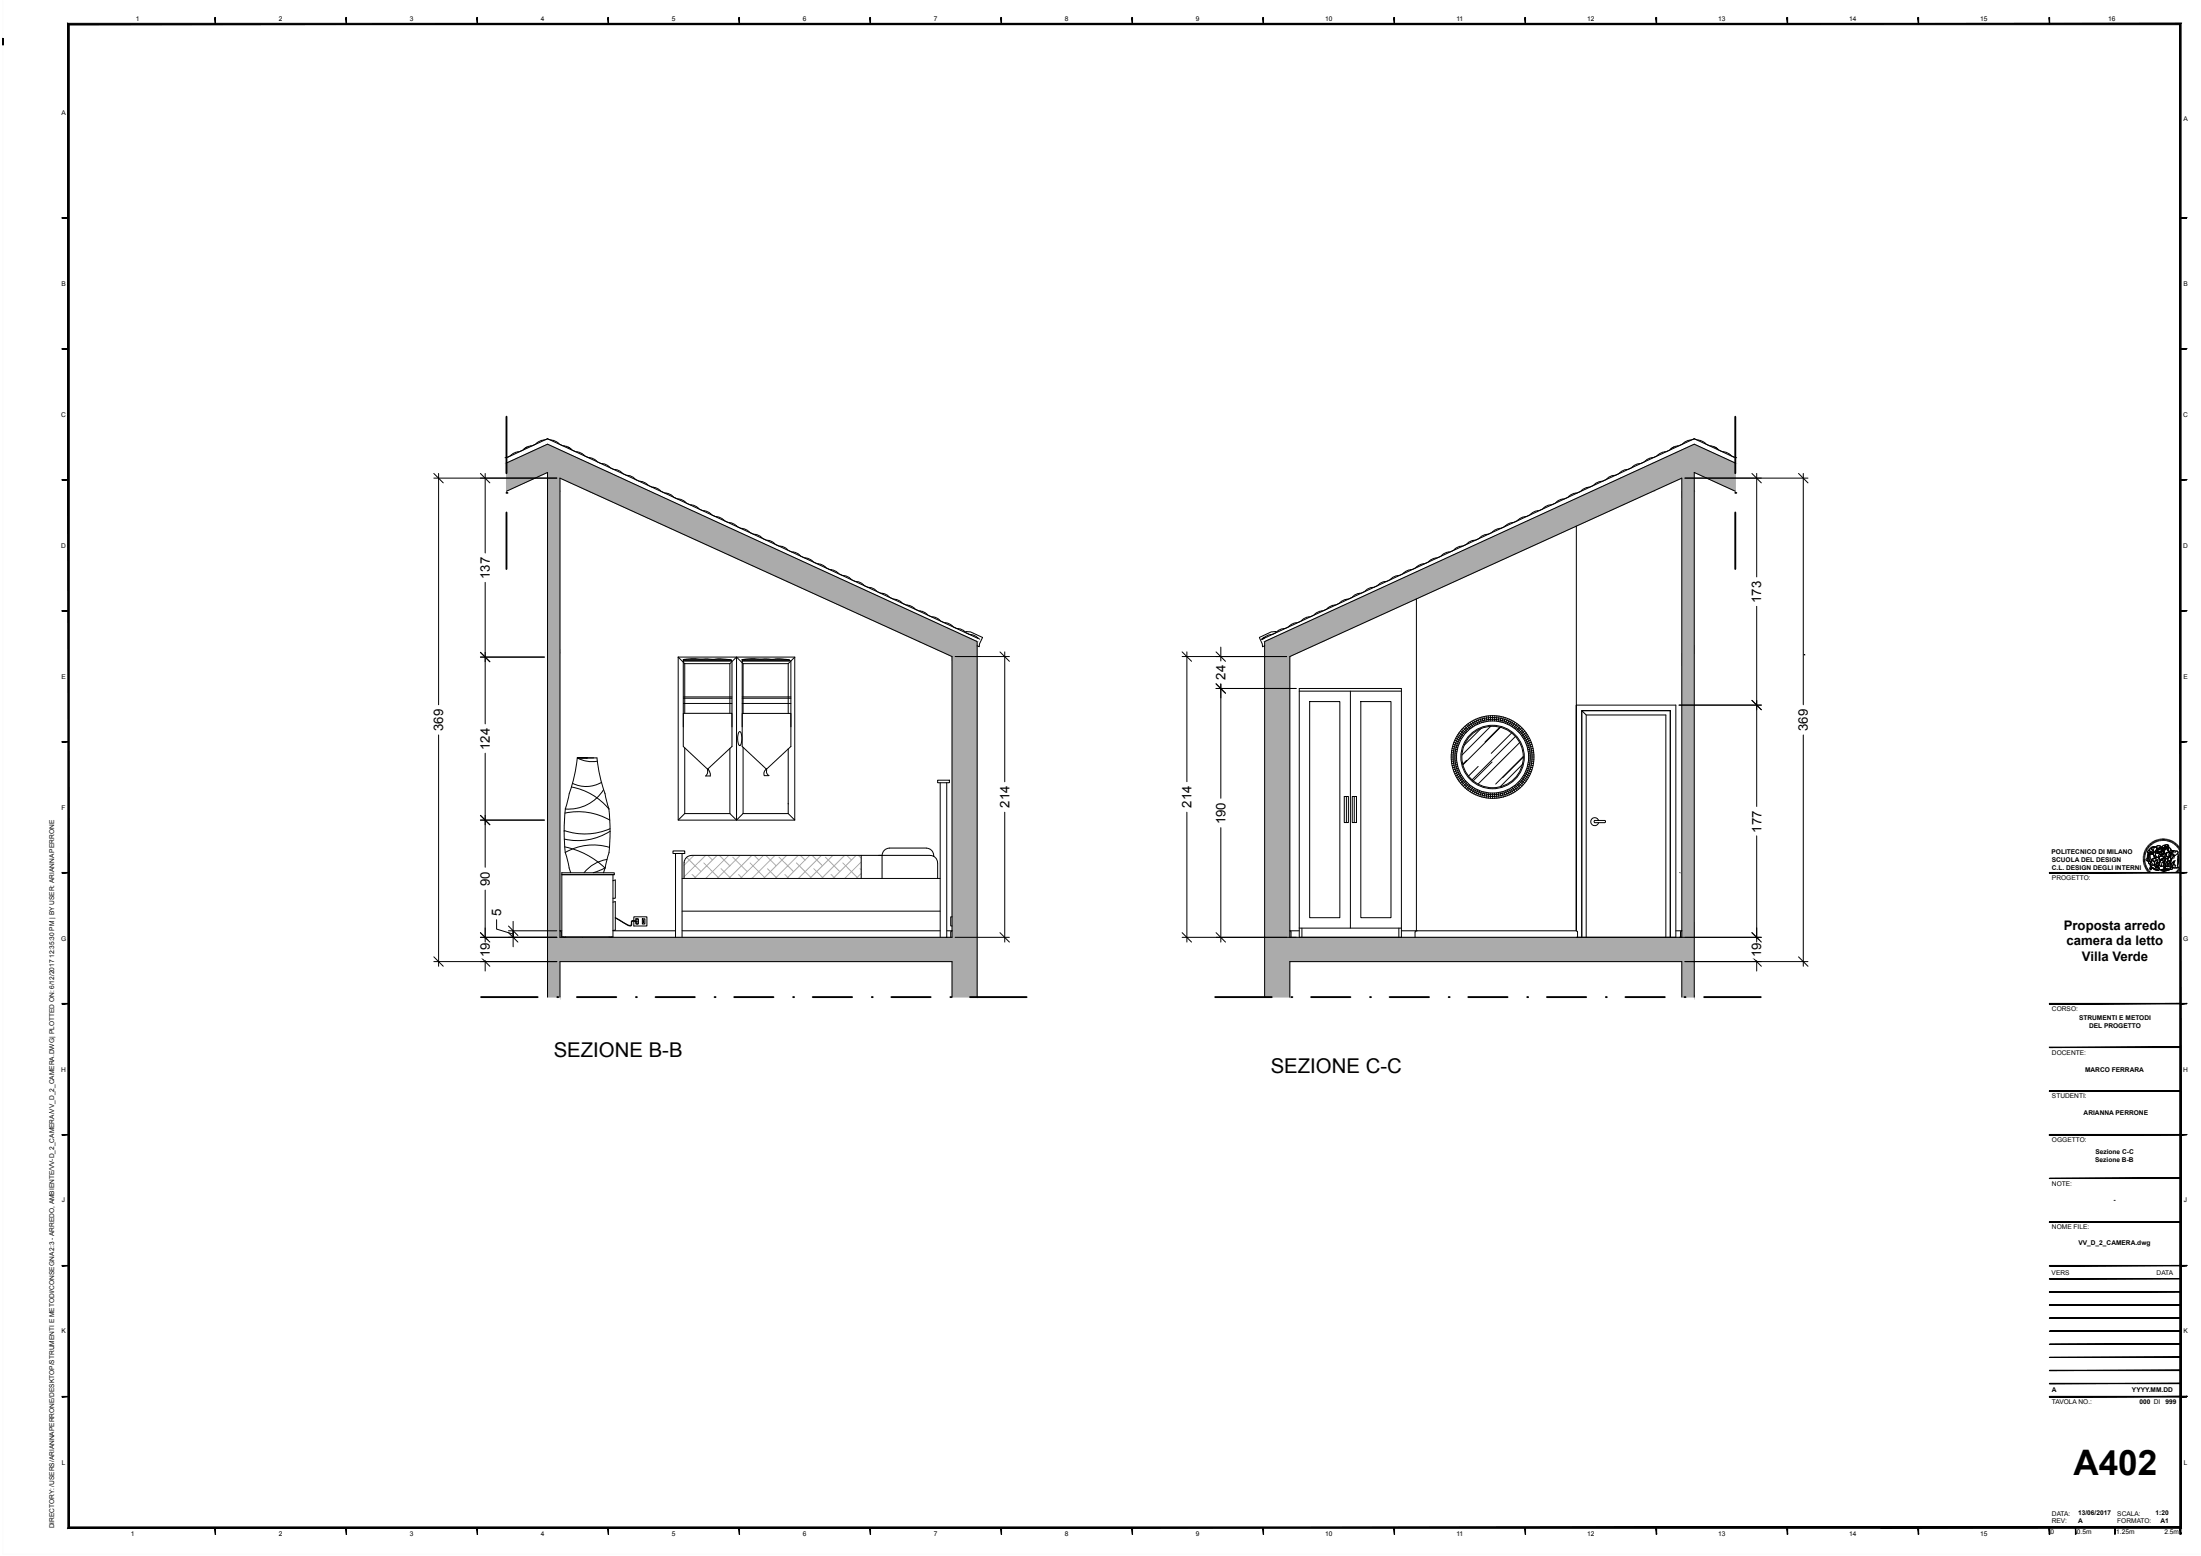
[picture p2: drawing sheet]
<svg xmlns="http://www.w3.org/2000/svg" width="840mm" height="594mm" viewBox="0 0 840 594" stroke-linecap="round" stroke-linejoin="round" font-family="sans-serif">
<g fill="#ababab" stroke="#ababab" stroke-width=".38">
<path d="M193.3 176.8l15.7-7.2 15.6 7.2z"/>
<path d="M193.3 176.8l39.2 3.6h-39.2z"/>
<path d="M193.3 176.8h31.3l7.9 3.6z"/>
<path d="M193.3 182.5h10.9l-10.9 5z"/>
<path d="M209 180.4l28.2 2.1h-28.2z"/>
<path d="M209 180.4h23.5l4.7 2.1z"/>
<path d="M193.3 180.4l10.9 2.1h-10.9z"/>
<path d="M193.3 180.4h15.7l-4.8 2.1z"/>
<path d="M213.7 182.5l34.2 5h-23.3z"/>
<path d="M213.7 182.5h23.5l10.7 5z"/>
<path d="M209 182.5l4.7 5h-4.7z"/>
<path d="M209 182.5h4.7v5z"/>
<path d="M224.6 187.5l148.3 57.4h-22.1z"/>
<path d="M224.6 187.5h23.3l125 57.4z"/>
<path d="M209 187.5l4.7 62h-4.7z"/>
<path d="M209 187.5h4.7v62z"/>
<path d="M350.8 244.9l22.1 5.7h-9.6z"/>
<path d="M350.8 244.9h22.1v5.7z"/>
<path d="M363.3 250.6l9.6 107.2h-9.6z"/>
<path d="M363.3 250.6h9.6v107.2z"/>
<path d="M209 249.5l4.7 108.3h-4.7z"/>
<path d="M209 249.5h4.7v108.3z"/>
<path d="M209 357.8l163.9 9.3h-163.9z"/>
<path d="M209 357.8h163.9v9.3z"/>
<path d="M363.3 367.1l9.6 13.5h-9.6z"/>
<path d="M363.3 367.1h9.6v13.5z"/>
<path d="M209 367.1l4.7 13.5h-4.7z"/>
<path d="M209 367.1h4.7v13.5z"/>
<path d="M630.9 176.8l15.7-7.2 15.7 7.2z"/>
<path d="M623.1 180.4l7.8-3.6 31.4 3.6z"/>
<path d="M630.9 176.8h31.4v3.6z"/>
<path d="M651.3 182.5h11v5z"/>
<path d="M646.6 180.4l15.7 2.1h-11z"/>
<path d="M646.6 180.4h15.7v2.1z"/>
<path d="M618.4 182.5l4.7-2.1 23.5 2.1z"/>
<path d="M623.1 180.4h23.5v2.1z"/>
<path d="M641.9 182.5l4.7 5h-4.7z"/>
<path d="M641.9 182.5h4.7v5z"/>
<path d="M607.6 187.5l10.8-5 12.5 5z"/>
<path d="M618.4 182.5h23.5l-11 5z"/>
<path d="M482.6 244.9l125-57.4-102.8 57.4z"/>
<path d="M504.8 244.9l102.8-57.4h23.3z"/>
<path d="M641.9 187.5l4.7 62h-4.7z"/>
<path d="M641.9 187.5h4.7v62z"/>
<path d="M482.6 244.9l9.7 5.7h-9.7z"/>
<path d="M482.6 244.9h22.2l-12.5 5.7z"/>
<path d="M641.9 249.5l4.7 108.3h-4.7z"/>
<path d="M641.9 249.5h4.7v108.3z"/>
<path d="M482.6 250.6l9.7 107.2h-9.7z"/>
<path d="M482.6 250.6h9.7v107.2z"/>
<path d="M482.6 357.8l164 9.3h-164z"/>
<path d="M482.6 357.8h164v9.3z"/>
<path d="M641.9 367.1l4.7 13.5h-4.7z"/>
<path d="M641.9 367.1h4.7v13.5z"/>
<path d="M482.6 367.1l9.7 13.5h-9.7z"/>
<path d="M482.6 367.1h9.7v13.5z"/>
</g>
<g fill="none" stroke="#000" stroke-width=".38">
<path d="M193.3 176.8l15.7-7.2 163.9 75.3v135.7M200 171.4a6.5 6.5 0 0 1-3.7 1.5l-.4 .2a5.3 5.3 0 0 1-3.1 1.6M202.5 170.3l-1.3 .3-1.1 .8 1.1-.8M209 167.5l-1.3 .4a6.9 6.9 0 0 0-3.9 2l-1.4 .3M209 167.5l164.3 76.2M209 167.5l-15.2 7.1M209 167.5l1.2 .4a6.9 6.9 0 0 1 4 2l1.3 .3M215.4 170.3l1.4 .3 1.1 .8-1.2-.8M217.9 171.4a6.5 6.5 0 0 0 3.7 1.5l1.1 .8M222.8 173.6l1.1 .8 1.3 .3M225.1 174.8a6.3 6.3 0 0 1 3.6 1.9l1.3 .3M230 177a6.3 6.3 0 0 1 3.5 1.9l1.4 .4"/>
<path d="M234.8 179.3a6.3 6.3 0 0 1 3.6 1.9l.4 .1a6.5 6.5 0 0 1 4.4 2.1l.9 .3a6.9 6.9 0 0 1 4 2l1.3 .3M646.6 169.6l-164 75.3v135.7M165.6 182.5h46.9M165.6 180.7l3.6 3.6M167.4 180.7v88.3M183.3 180.7l3.6 3.6M185.2 180.7v30.4M193.3 187.5l15.7-7.1v200.2M213.7 182.5l149.6 68.1v107.2h-149.6zM249.4 186l1.3 .4 1.1 .8M251.8 187.1a6.5 6.5 0 0 0 3.8 1.5l.4 .2a5 5 0 0 0 3.1 1.7M259.1 190.5a6.3 6.3 0 0 1 3.5 1.9l1.3 .4"/>
<path d="M264 192.8a6.3 6.3 0 0 1 3.5 1.9l.4 .1a5 5 0 0 1 3.3 1.3M271.2 196.1l1.1 .8 1.3 .3M273.7 197.3l1.3 .3 1.1 .8M276.1 198.4a6.5 6.5 0 0 0 3.7 1.5l1.1 .8M646.6 180.4v200.2M281 200.6l1.1 .8 1.3 .3M283.3 201.8l1.4 .3 1.1 .8M285.8 202.9a6.5 6.5 0 0 0 3.7 1.5l.4 .2a5 5 0 0 0 3.2 1.7M293 206.3a6.3 6.3 0 0 1 3.6 1.9l.4 .1a6.5 6.5 0 0 1 4.4 2.1l.5 .2a5 5 0 0 1 3.2 1.3M305.2 211.9l1.1 .8 1.3 .3M307.6 213l1.3 .4 1.1 .8M310 214.1a6.5 6.5 0 0 0 3.8 1.5l1.1 .8"/>
<path d="M314.9 216.4l1.1 .7 1.3 .4M317.3 217.5l1.3 .4 1.1 .8M319.7 218.6l1.1 .8 1.3 .3M322.2 219.8a6.3 6.3 0 0 1 3.5 1.9l.4 .1a5 5 0 0 1 3.3 1.3M185.2 222.3v54M329.4 223.1l1.1 .8 1.3 .4M331.9 224.3l1.3 .3 1.1 .8M334.3 225.4a6.2 6.2 0 0 0 3.7 1.4l.4 .3a5 5 0 0 0 3.1 1.6M341.6 228.8l1.3 .3 1.1 .8M344 229.9l1.1 .8 1.3 .3M346.4 231a6.5 6.5 0 0 1 3.6 1.9l1.3 .3M351.2 233.3a6.3 6.3 0 0 1 3.6 1.9l1.3 .3"/>
<path d="M356.1 235.5a6.3 6.3 0 0 1 3.6 1.9l.4 .2a5 5 0 0 1 3.3 1.3M363.4 238.9l1.1 .8 1.3 .3M183.3 250.8h24.5M183.3 249l3.6 3.6M258.8 250.8h44.5v62.3h-44.5zM278.6 253.3l2.5-2.5 2.5 2.5M278.6 253.3h-17.3v19M278.6 253.3v19M281.1 250.8v62.3M283.6 253.3h17.2v19.1M283.6 253.3v19.1M364.5 250.6h20.7"/>
<path d="M365.8 240l1.3 .3 1.1 .8M368.2 241.1l1.2 .8 1.3 .3M368.6 241.1l1.8 .1 4.6 2.2-1.2 2.5-.1 1-.8-.4M370.6 242.3l1.3 .3 2 1.4M381.6 248.9l3.6 3.6M383.5 248.9v49.5M492.3 250.6l149.6-68.1v175.3h-149.6zM688.5 250h.1M282.1 279.4l.1-.1a3.4 3.4 0 0 1 .8 3.8l-.5 1.5a1.54 1.54 0 0 1-.9-2v-1.5zM167.4 280.6v88.3M185.2 287.5v43.6M220.3 289.3h7.5"/>
<path d="M224.1 289.3h-3.8h6.3M227.8 289.4l1.4 7.9 3.2 11.5M228 290.6a11.9 11.9 0 0 1-7.7-1.2l-.9 5.7-1.4 5.6a43.7 43.7 0 0 0-2.7 16.7l.4 8M229.5 298.7a11.7 11.7 0 0 1-11 .3M261.3 285.5v25.1h17.3M278.6 285.7v24.9M283.6 285.3v25.3M300.8 285.9v24.7h-17.2M357.8 297.8h4.5v1h-4.5zM358.8 298.8v59M361.3 298.8v59M183.3 313.1h24.5"/>
<path d="M183.3 311.3l3.6 3.6M215.6 310.4a24.1 24.1 0 0 1 17.1 2.7M218.1 300.4a24.1 24.1 0 0 1 14.3 8.4M230.4 301.4a15.7 15.7 0 0 1-14.6 7.4M232.4 308.9l.4 8.5M232.8 317.3a22.8 22.8 0 0 1-17.4 3M232.8 316.4a24.1 24.1 0 0 1-17.5 .7M232.8 317.4a36.1 36.1 0 0 1-1.7 13.2l-.8 2.6M278.6 310.6l2.5 2.5 2.5-2.5M383.5 310.1v49.5M185.2 339.8v19.8M214.4 333.2h20v.7h-20z"/>
<path d="M215.5 323.3a31.6 31.6 0 0 1 15.4 8l-4.5 1.9M215.7 325.4l1.5 5.9M217.2 331.3l.6 1.9M231.6 328.1a13.9 13.9 0 0 0-8.7 5.1M232.6 323.5a21.3 21.3 0 0 0-16.9 1.9M233.9 333.9v23.8h-19.5v-23.8h20M233.9 336.2l.9-.3v7h-.9M256.8 324.8h4.5v1h-4.5zM257.8 325.8v32M260.3 325.8v32M260.3 335.3h98.5M261.1 329.3v6"/>
<path d="M263.9 326.5h64.8M263.9 326.6l-1.2 .3-1 .7-.6 1.7M328.7 326.5h7.9v8.8M328.7 326.5v8.8M335.2 326.5h19.8M339.4 323.8l-1.2 .3-.9 .7-.6 1.7M339.4 323.7h14.2M353.6 323.8a2.85 2.85 0 0 1 2.8 3.1M355 326.6l1.8 .6 .7 .9 .3 1.2M357.8 329.3v6M183.3 357.8h29.2M183.3 356l3.6 3.6"/>
<path d="M189.5 351.1v3.6l6.3 1.9M194.1 355.3h18.4M194.1 356l3.6 3.6M194.1 353.5l3.6 3.6M195.8 357.8v-2.5v2.5M195.8 351.7v3.6M195.8 357.8v3.6M213.7 355.3h.7M213.7 355.4l.5 .4v2M214.9 357.7h1M222.4 357.8h.1M232.5 357.7h1"/>
<path d="M233.9 344.4l.9-.2v11h-.9M233.9 355.3h23.9M234.8 350.3l5 2.9a.71 .71 0 0 0 .7 .1 .71 .71 0 0 0 .5-.6v-1l.3-.3 1.9 .4-2.1 .1a1.2 1.2 0 0 1-.6 1.6l-.7-.2-5-2.8M241.9 351.4v-1.4h5v3.5h-5v-1.8M242.7 351.9v.8h.3M242.7 351.6v-.3a.46 .46 0 0 1 .6-.6 .46 .46 0 0 1 .2 .8l-.1 1.1a.44 .44 0 0 1-.6 .1 .44 .44 0 0 1-.1-.6v-.2M243 350.8h-.3v.8M243.2 350.8h.4v1.9h-.3M245.2 350.8h.9v1.9h-.9zM260.3 355.3h98.5M260.3 347.8h98.5M361.1 357.8h.1"/>
<path d="M361.3 355.3h2M363.3 355.4l-.4 .4-.1 2M363.3 350h-.5v3.5h.5M364.5 357.8h20.7M381.6 356l3.6 3.6M165.6 367.1h46.9M165.6 365.3l3.6 3.6M183.3 365.3l3.6 3.6M185.2 366.7v4M213.7 380.6v-13.5h149.6v13.5M492.3 380.6v-13.5h149.6v13.5"/>
<circle cx="245.6" cy="351.8" r=".13"/>
<circle cx="245.6" cy="351.3" r=".13"/>
<circle cx="245.6" cy="352.2" r=".13"/>
</g>
<g fill="#000">
<circle cx="193.3" cy="188.2" r=".36"/>
<circle cx="212.7" cy="380.6" r=".36"/>
<circle cx="242.7" cy="380.6" r=".36"/>
<circle cx="272.7" cy="380.6" r=".36"/>
<circle cx="302.7" cy="380.6" r=".36"/>
<circle cx="332.7" cy="380.6" r=".36"/>
<circle cx="362.7" cy="380.6" r=".36"/>
</g>
<g fill="none" stroke="#ababab" stroke-width=".38">
<path d="M261.1 335.2l.1 .1M262 327.3l5.5 5.4M264.2 333.8l1.5 1.5M264.8 326.5l-3.7 3.8M268.6 329.4l5.5 5.6M269.3 326.5l-8.2 8.2M270.1 326.5l1.8 1.8M273.7 326.5l-8.8 8.8M274.5 326.5l4.1 4M275.2 331.6l3.7 3.7M278.1 326.5l-8.8 8.8M279.7 327.2l5.5 5.5"/>
<path d="M281.9 333.8l1.4 1.5M282.5 326.5l-8.8 8.8M286.3 329.4l5.5 5.6M286.9 326.5l-8.7 8.8M287.8 326.5l1.8 1.8M291.4 326.5l-8.8 8.8M292.2 326.5l4 4M292.9 331.6l3.7 3.7M295.8 326.5l-8.8 8.8M297.3 327.2l5.6 5.5M299.6 333.8l1.4 1.5M300.2 326.5l-8.8 8.8"/>
<path d="M304 329.4l5.5 5.6M304.6 326.5l-8.8 8.8M305.5 326.5l1.8 1.8M309 326.5l-8.7 8.8M309.9 326.5l4 4M310.6 331.6l3.7 3.7M313.5 326.5l-8.8 8.8M315 327.2l5.5 5.5M317.2 333.8l1.5 1.5M317.9 326.5l-8.8 8.8M321.6 329.4l5.6 5.6M322.3 326.5l-8.8 8.8"/>
<path d="M323.2 326.5l1.8 1.8M326.7 326.5l-8.8 8.8M327.6 326.5l1.1 1.1M328.3 331.6l.4 .4M328.7 329l-6.3 6.3M328.7 333.4l-1.9 1.9"/>
</g>
<path d="M214.4 333.2h.1M641.1 333.2h.1" fill="none" stroke="#808080" stroke-width=".38"/>
<path d="M193.3 159.1v21.6M193.3 195.6v21.6M183.6 380.6h21.6M220.2 380.6h15M250.2 380.6h15M280.2 380.6h15M310.2 380.6h15M340.2 380.6h15M370.2 380.6h21.6" fill="none" stroke="#000" stroke-width=".72"/>
<g fill="#fff" stroke="#fff" stroke-width=".38">
<path d="M164.6 269.9v9.8h5.5zM164.6 269.9h5.5v9.8z"/>
<path d="M182.4 359.1v6.6h5.5zM182.4 359.1h5.5v6.6z"/>
<path d="M182.4 332v6.9h5.5zM182.4 332h5.5v6.9z"/>
<path d="M182.5 277.3v9.4h5.3zM182.5 277.3h5.3v9.4z"/>
<path d="M182.4 212v9.4h5.5zM182.4 212h5.5v9.4z"/>
<path d="M186.8 346.1v4.1h5.4zM186.8 346.1h5.4v4.1z"/>
<path d="M380.7 299.3v9.9h5.5zM380.7 299.3h5.5v9.9z"/>
</g>
<g fill="none" stroke="#000" stroke-width=".38">
<path d="M625.6 177a6.3 6.3 0 0 0-3.6 1.9l-.4 .2a5 5 0 0 0-3.3 1.3M630.4 174.8a6.3 6.3 0 0 0-3.5 1.9l-1.3 .3M632.8 173.6l-1.1 .8-1.3 .3M637.7 171.4a6.5 6.5 0 0 1-3.8 1.5l-1.1 .8M640.1 170.3l-1.3 .3-1.1 .8 1.2-.8M646.6 167.5l-1.2 .4a6.9 6.9 0 0 0-4 2l-1.3 .3M646.6 169.6l15.7 7.2M646.6 167.5l-164.3 76.2M646.6 167.5l15.2 7.1M646.6 167.5l1.2 .4a6.9 6.9 0 0 1 4 2l1.3 .3M653.1 170.3l1.3 .3 1.1 .8-1.2-.8M655.5 171.4a6.5 6.5 0 0 0 3.8 1.5l1.1 .8"/>
<path d="M660.4 173.6l1.1 .8 1.3 .3M579.5 198.4a6.5 6.5 0 0 1-3.7 1.5l-1.1 .8M581.9 197.3l-1.3 .3-1.1 .8M584.3 196.1l-1.1 .8-1.3 .3M596.5 190.5a6.3 6.3 0 0 0-3.6 1.9l-.4 .2a6.5 6.5 0 0 0-4.4 2.1l-.5 .1a5 5 0 0 0-3.2 1.3M603.7 187.1a6.5 6.5 0 0 1-3.7 1.5l-.4 .2a5 5 0 0 1-3.2 1.7M606.2 186l-1.3 .4-1.1 .8M618.3 180.4a6.2 6.2 0 0 1-3.8 1.4l-.4 .3a6.8 6.8 0 0 1-4.4 2l-.4 .2a5.3 5.3 0 0 1-3.2 1.7M643 182.5h47M646.6 180.4l15.7 7.1M668.6 180.7l3.6 3.6M670.4 180.7v39.5"/>
<path d="M686.4 180.7l3.6 3.6M688.2 180.7v88.3M533.4 219.8a6.3 6.3 0 0 0-3.5 1.9l-.5 .1a5 5 0 0 0-3.2 1.3M535.8 218.6l-1.1 .8-1.3 .3M538.3 217.5l-1.4 .4-1.1 .8M543.1 215.3a6.5 6.5 0 0 0-3.5 1.8l-1.3 .4M545.5 214.1l-1.1 .8-1.3 .3M548 213l-1.4 .4-1.1 .8M562.5 206.3a6.3 6.3 0 0 0-3.5 1.9l-.4 .1a6.5 6.5 0 0 0-4.5 2.1l-.4 .2a6.5 6.5 0 0 0-4.4 2.1l-1.3 .3M569.8 202.9a6.5 6.5 0 0 1-3.8 1.5l-.4 .2a5 5 0 0 1-3.1 1.7M572.2 201.8l-1.3 .3-1.1 .8M574.6 200.6l-1.1 .8-1.3 .3"/>
<path d="M601.6 200.9v154.4h-66.8M492.2 238.9l-1.1 .8-1.3 .3M499.4 235.5a6.3 6.3 0 0 0-3.5 1.9l-.4 .2a5 5 0 0 0-3.3 1.3M504.3 233.3a6.3 6.3 0 0 0-3.5 1.9l-1.3 .3M509.2 231a6.5 6.5 0 0 0-3.6 1.9l-1.3 .3M511.6 229.9l-1.1 .8-1.3 .3M514 228.8l-1.3 .3-1.1 .8M521.3 225.4a6.2 6.2 0 0 1-3.7 1.4l-.4 .3a5 5 0 0 1-3.2 1.6M523.7 224.3l-1.3 .3-1.1 .8M526.1 223.1l-1.1 .8-1.3 .4M540.6 228.7v126.6M670.4 231.5v76.4"/>
<path d="M258.8 250.8l2.5 2.5M260.8 251.8h18.3v.5h-18.3zM261.3 251.8h.4l-.6-.1 2.7-.3 7.8 .3 3.4-.2 3.5 .3M283.2 251.8h18.1v.5h-18zM283.9 251.8h.4l-.6-.1 2.8-.3 7.7 .3 3.5-.2 3.2 .3M303.4 250.8l-2.6 2.5M451.1 250.6h39.9M451.1 248.9l3.6 3.6M453 248.9v49.5M464.1 248.9l3.6 3.6M465.9 247v5.3M484.9 242.3l-1.3 .3-1.1 .8"/>
<path d="M487 241.1l-1.9 .1-4.5 2.2 1.2 2.5v1l.8-.4M487.3 241.1l-1.1 .8-1.3 .3M489.7 240l-1.3 .3-1.1 .8M260.8 277.5v-25.2h18.6v25.2M260.8 272.3h18.6v12.7l-9.4 8.6-9.2-8.6zM260.8 268.5h18.6M260.8 266.6h18.6M260.8 266h18.6M283.3 277.5v-25.2h18.5v25.2M283.3 272.4h18.5v12.6l-9.3 8.6-9.2-8.6zM283.3 268.5h18.5M283.3 266.6h18.5"/>
<path d="M283.3 266h18.5M464.1 262.8h30.6M464.1 261l3.6 3.6M465.9 261v43.7M495.9 262.8h38.9v95h-38.9zM495.9 263.8h38.9M499.8 267.8h11.5v82.5h-11.5zM515.4 263.8v90.5M519.3 267.8h11.6v82.5h-11.6zM556.9 279.7l1.6 1.2M557.4 279l1.5 1.3M557.9 278.4l1.5 1.4"/>
<path d="M558.5 277.8l1.4 1.5M559.1 277.3l1.3 1.4M559.7 276.7l1.3 1.6M560.3 276.2l1.2 1.7M561 275.7l1.1 1.7M561.7 275.3l1 1.8M562.4 274.9l1 1.8M563.2 274.6l.8 1.8M564 274.3l.7 1.8M564.8 274l.6 1.9M565.1 278.2l-6.2 6.2M565.5 273.7l.6 2"/>
<path d="M566.3 273.5l.5 2M567.2 273.4l.3 2M568 273.3l.2 2M568.8 273.2l.1 2M568.9 277.3l-10.9 10.9M569.6 273.2v2M570.5 273.2l-.1 2M571.3 273.3l-.2 2M572.1 273.4l-.3 2M572.4 277.6l-5.6 5.6M572.6 277.6l-14.3 14.4M572.9 273.5l-.4 2"/>
<path d="M573.7 273.7l-.5 2M574.5 274l-.6 1.9M575.3 274.3l-.7 1.8M576.1 274.6l-.8 1.8M576.8 274.9l-.9 1.8M576.9 279.8l-7.8 7.8M577.6 275.3l-1.1 1.8M578.2 275.7l-1.1 1.7M578.9 276.2l-1.1 1.7M579.6 276.7l-1.3 1.6M580.2 277.3l-1.3 1.4M580.8 277.8l-1.4 1.5"/>
<path d="M581.4 278.4l-1.5 1.4M581.9 279l-1.6 1.3M582.4 279.7l-1.6 1.2M601.6 269.2v86.1v-86.1M601.6 269.2h38v88.6h-38M603.7 271.3v86.5v-86.5h33.8M605.4 272.9h30.4v84.9M637.5 271.3h-33.8l1.7 1.6v84.9M637.5 271.3v86.5M640.8 269.2h31.4M668.6 267.4l3.6 3.6M270 293.6l.8 1 .3 1.6h-1.8l.7-1z"/>
<path d="M292.3 293.7l.3-.1v1.5l.9 1h-1.8l-.1-1.3zM553.8 289h2M553.8 288.2l2 .1M553.9 287.3l2 .2M554 286.5l2 .3M554.2 285.7l1.9 .5M554.4 284.9l1.9 .5M554.6 284.1l1.9 .7M554.9 283.4l1.9 .7M555.2 282.6l1.8 .8M555.5 281.8l1.9 .9M555.8 289.7l-2 .1"/>
<path d="M555.9 290.4l-2 .2M556 281.1l1.7 1M556 291.1l-2 .4M556.1 291.9l-1.9 .4M556.3 292.6l-1.9 .5M556.4 280.4l1.7 1.1M556.5 293.3l-1.9 .6M556.8 293.9l-1.9 .8M557 294.6l-1.8 .8M557.4 295.3l-1.9 .9M557.7 295.9l-1.7 1M558.1 296.5l-1.7 1.1"/>
<path d="M558.5 297.1l-1.6 1.2M558.9 297.7l-1.5 1.2M559.4 298.2l-1.5 1.4M559.7 290.3l-1.5 1.4M559.9 298.8l-1.4 1.4M560.4 299.3l-1.3 1.5M561 299.7l-1.3 1.6M564.1 292.6l-3.6 3.7M569.4 290.9l-7.2 7.2M578.3 299.7l1.3 1.6M578.4 281.2l-16.6 16.5M578.9 299.3l1.3 1.5"/>
<path d="M579.4 298.8l1.4 1.4M579.9 298.2l1.5 1.4M580 283.4l-15.9 15.9M580.3 297.7l1.6 1.2M580.8 297.1l1.6 1.2M581 291.8l-8.4 8.5M581.2 296.5l1.7 1.1M581.4 288.8l-10.6 10.5M581.4 289l-8 7.9M581.6 295.9l1.7 1M581.9 295.3l1.8 .9M582.3 294.6l1.8 .8"/>
<path d="M582.5 293.9l1.9 .8M582.8 293.3l1.9 .6M582.9 280.4l-1.7 1.1M583 292.6l1.9 .5M583.1 291.9l2 .4M583.3 291.1l2 .4M583.3 281.1l-1.7 1M583.4 290.4l1.9 .2M583.4 289.7l2 .1M583.4 289h2M583.7 281.8l-1.8 .9M584.1 282.6l-1.8 .8"/>
<path d="M584.4 283.4l-1.9 .7M584.7 284.1l-1.9 .7M584.9 284.9l-1.9 .5M585.1 285.7l-2 .5M585.3 286.5l-2 .3M585.3 287.3l-1.9 .2M585.4 288.2l-2 .1M688.2 280.6v88.3M261.3 310.6l-2.5 2.5M300.8 310.6l2.5 2.5M453 310.1v49.5M465.9 316v43.6"/>
<path d="M513 304.1h1.6v9.9h-1.6zM513.8 304.1v9.9M516.1 304.1h1.6v9.9h-1.6zM516.8 304.1v9.9M561.5 300.2l-1.2 1.6M562.1 300.6l-1.1 1.7M562.7 301l-1 1.7M563.4 301.3l-1 1.8M564 301.6l-.8 1.9M564.7 301.9l-.7 1.9M565.4 302.1l-.6 2M566.1 302.3l-.6 2"/>
<path d="M566.8 302.5l-.5 2M567.5 302.6l-.3 2M568.2 302.7l-.2 2M568.9 302.8l-.1 2M569.6 302.8v2M570.4 302.8l.1 2M571.1 302.7l.2 2M571.8 302.6l.3 2M572.5 302.5l.4 2M573.2 302.3l.5 2M573.9 302.1l.6 2M574.6 301.9l.7 1.9"/>
<path d="M575.3 301.6l.8 1.9M575.9 301.3l.9 1.8M576.5 301l1.1 1.7M577.1 300.6l1.1 1.7M577.8 300.2l1.1 1.6M608.6 314h3.9M610.1 313.2a1.52 1.52 0 0 0-2.4-.8 1.52 1.52 0 0 0 .1 2.5 1.52 1.52 0 0 0 2.3-.8M612.5 313.2h-3.9l-.2 .4 .2 .4M612.5 313.2l.2 .4-.2 .4M670.4 319.1v40.5M817.9 327.1l.7 .1M817.9 327.5h.7"/>
<path d="M817.9 327.9h.7M818 326.8l.6 .1M818 326.4l.7 .1M818.1 326.1l.7 .1M818.2 325.7l.7 .2M818.3 325.4l.6 .2M818.4 325.1l.7 .2M818.6 324.7l.6 .3M818.6 328.1l-.7 .1M818.6 328.5l-.7 .1M818.6 328.8l-.6 .1M818.7 329.1l-.7 .1"/>
<path d="M818.7 324.4l.6 .3M818.8 329.5l-.7 .1M818.9 329.8l-.7 .2M818.9 324.1l.6 .3M818.9 330.1l-.6 .2M819.1 330.4l-.7 .2M819.1 323.8l.6 .3M819.2 330.7l-.6 .2M819.3 323.5l.5 .4M819.3 331l-.6 .3M819.4 331.3l-.5 .3M819.5 323.2l.5 .4"/>
<path d="M819.6 331.5l-.5 .4M819.7 322.9l.6 .5M819.8 325.5l.7 .1a.84 .84 0 0 0 1.2-.2v.6a1.44 1.44 0 0 1-2-.4zM819.8 325.5l.1 .4M819.8 331.8l-.6 .4M820 322.6l.5 .5M820 326l-.8 2.6 .4 .1M820 332.1l-.6 .4M820.1 324.5l.3-.2a1 1 0 0 0 1.2 1.1l-.5 .4-.4-.2a.68 .68 0 0 1-1-.6zM820.2 326.1h.5l-.3 2.8-.8-.2zM820.2 326l-.6 2.7 .7 .2M820.2 322.4l.5 .5"/>
<path d="M820.2 332.3l-.5 .5M820.4 324.3l-.5 .5a.45 .45 0 0 0-.3 .5 .45 .45 0 0 0 .5 .3h.4a.8 .8 0 0 0 1.2-.2M820.4 332.6l-.5 .5M820.5 329.6l.6 .6 1.2-.1M820.5 322.1l.4 .5M820.6 324a1.76 1.76 0 0 1 1.9-.7 .8 .8 0 0 0-1.2 .3 .8 .8 0 0 0 .3 1.1l.1 .6a.96 .96 0 0 1-1-.3 .96 .96 0 0 1-.1-1zM820.6 330l.7 .3 1-.2 .3 1 .3-.2 .2 .4-.1-.6 .3 .5-.2-.5 .5 .2a.85 .85 0 0 1-.5-1.5l.3 .1 .3 .7a.97 .97 0 0 1 0 1.4 .97 .97 0 0 1-1.4 0 1.86 1.86 0 0 1-1.7-1.6zM820.6 330a3.4 3.4 0 0 0 2.7 2h.1M820.6 326.1l1.2-.1 .5 .8 .1 .9-.8 .2a.54 .54 0 0 0-.5 .3 .54 .54 0 0 0 .1 .5l-.4 .3a1 1 0 0 1-.3-1.4zM820.6 332.8l-.4 .5M820.7 326.1l-.2 2.8M820.7 330.6l2 1.2a.89 .89 0 0 0 1.2-.6 .66 .66 0 0 1 .1 1 .66 .66 0 0 1-1 0l-1.1-.4a.53 .53 0 0 0-.6-.5 .53 .53 0 0 0-.4 .7l-.4-.4z"/>
<path d="M820.7 321.9l.5 .5M820.8 330.6l-.3 1 .3 .4 .2-.2-.2-.1a.68 .68 0 0 1 .7-.4 .68 .68 0 0 1 .6 .6l.4 .2a.97 .97 0 0 0 1.6-.4l-.2-.5M820.9 333.1l-.5 .5M821 329.1l-.9-.1v.7a.85 .85 0 0 1 .8-.4 .85 .85 0 0 1 .7 .6M821 321.7l.4 .6M821.1 333.3l-.4 .5M821.2 328.1l1.5-.3 .1-.4 .5-.1 1 .7a.81 .81 0 0 1-.3 1.2l-.4 .3h-.5l.4-.7a.56 .56 0 0 0-.5-.4 .56 .56 0 0 0-.5 .3l-.2 .4-.7-.6-.3 .1zM821.2 328.7l.4-.2a.95 .95 0 0 1 .8 .8 .95 .95 0 0 1-.5 1l-1-.2-.5-.5 .7-.2zM821.3 321.5l.4 .6M821.4 323.6l1.1-.3a.71 .71 0 0 1 .7 .6 .71 .71 0 0 1-.6 .8 2.58 2.58 0 0 0 .7 2.6l-.5 .1-.1 .4-.3-.1-.7-2.1 .1-1-.7-.5zM821.4 333.4l-.4 .6M821.5 328.4l.8 .7"/>
<path d="M821.6 328.5l-.5 .4v.4M821.6 321.3l.3 .6M821.6 333.7l-.3 .5M821.8 326h-1.6a.8 .8 0 0 0-.7 .4 .8 .8 0 0 0 0 .9l-.6 .8 .3 .4M821.9 321.1l.3 .6M821.9 333.8l-.3 .6M821.9 326.4l.3 1.4M822.2 323.6a2.9 2.9 0 0 0 0 3.1l.3 1.1 .8-.5a1.22 1.22 0 0 1-.8-1.7l.1-.9a.76 .76 0 0 0 .6-1 .76 .76 0 0 0-1-.4 1.25 1.25 0 0 0-1.5 .3 1.25 1.25 0 0 0-.1 1.5l1 .3M822.2 334l-.3 .6M822.2 321l.3 .6M822.4 327.7l-.8 .2a.4 .4 0 0 0-.4 .2 .4 .4 0 0 0 .1 .5M822.5 323.3a.84 .84 0 0 0-1.1 .2 .84 .84 0 0 0 .1 1.1h.2"/>
<path d="M822.5 334.1l-.3 .7M822.6 320.8l.2 .7M822.6 324.7l1-.4v.5l-1.2 .5zM822.7 328.4l.6 .2 .1 .4a.91 .91 0 0 0-.6 .9 .91 .91 0 0 0 .6 .8l.1 .2-.4-.2 .2 .5-.3-.5 .1 .6-.2-.4-.3 .2 .1-.2a1.85 1.85 0 0 1 0-2.5zM822.7 325.2l.7-.4 .3 .3a.32 .32 0 0 0-.4 .2 .32 .32 0 0 0 .2 .4l-.5-.1zM822.7 325.2l.3 .4 .5 .1M822.8 334.3l-.3 .6M822.8 323.3l.8-.5 .6 .1a.45 .45 0 0 1 .6 .1 .45 .45 0 0 1-.1 .7l-.4-.3-.8 .5zM822.8 323.4a1.14 1.14 0 0 1 1.1-.5 1.14 1.14 0 0 1 1 .7l-.6-.2-.5 .5-.7-.2M822.9 320.7l.2 .6M823.1 334.4l-.3 .6M823.1 323.7l.7 .2 .5-.5 .4 .3-.7 .7h-1z"/>
<path d="M823.2 320.6l.2 .6M823.3 327.3l1 .7a.81 .81 0 0 1-.3 1.2M823.4 334.5l-.2 .6M823.4 325.2h.9l-.3 .5a.41 .41 0 0 1-.5 0 .41 .41 0 0 1-.1-.5zM823.4 329.6l.4 1a.79 .79 0 0 1 0 .9 .79 .79 0 0 1-.9 .3M823.5 324.9l.2 .2M823.6 324.6l-1.2 .7M823.6 328.1l-.8 .3M823.6 320.5l.2 .6M823.6 324.3l-.3 .5M823.7 334.6l-.2 .7M823.8 325.1l.5 .1-.3 .5a.41 .41 0 0 1-.5 0 .41 .41 0 0 1-.1-.5l.4-.1-.1 .2"/>
<path d="M823.8 328.3a.69 .69 0 0 1 .2 .9 .69 .69 0 0 1-.9 .2M823.9 327.5v-.2a1.06 1.06 0 0 1 1.7-.2l.2 .6-1.4 .4 .5 .4 .3-.2a.78 .78 0 0 0 .3-1.3l-1-.2-.7 .6 .4-1.3 1.3 .2 .6-.4-.1-.3 .7 .2v2l-.9 1.3h-.4l.5 .2v.4l.2-.2a1.05 1.05 0 0 1-.9 1.3 1.05 1.05 0 0 1-1.2-1l.2-.3a1.02 1.02 0 0 0-.4-1.6l-.1-.1M823.9 327.3l.7-.6 .5 .1 .7 .8-1.5 .6zM823.9 330.1l.8 .7M823.9 320.4l.2 .6M824 334.7l-.1 .6M824.1 324.2l.1 .1M824.2 326.1l-.4 .4v.9M824.3 329.5v.9M824.3 320.3l.1 .7M824.3 323.9h.1M824.4 328.1l1-.4a.56 .56 0 0 1-.3 .7 .56 .56 0 0 1-.7-.3z"/>
<path d="M824.4 334.8l-.2 .6M824.4 329l-.7 1.3M824.5 328.3h-.1M824.6 324l.9-.2 .1 .4-.4 .1zM824.6 320.3l.1 .7M824.7 323.7l-.7 .7h-1M824.7 334.8l-.1 .7M824.7 332l2-.4 1.2 .2-2.1 .6zM824.7 332l1.1 .4v.3l-1.1-.4zM824.7 324.8a.82 .82 0 0 1 1.1 .2 .82 .82 0 0 1 0 1 .83 .83 0 0 0-.8-1.2v.6a.47 .47 0 0 1 .3 .6 .47 .47 0 0 1-.6 .3 .47 .47 0 0 1-.3-.5zM824.9 324.8a.73 .73 0 0 1 .9 .7 .73 .73 0 0 1-.8 .8zM825 320.2v.7"/>
<path d="M825 334.8l-.1 .7M825 323.8a.38 .38 0 0 1 .6-.3 .38 .38 0 0 1 0 .7M825.1 329.2l-.4 1.6 1.1-.2M825.1 328.3v.1M825.1 323.6a.4 .4 0 0 1 .6 0 .4 .4 0 0 1-.1 .6l-.1-.4h-.5zM825.1 327.9l.2 .1M825.2 328h.1M825.2 328.2v.1M825.2 325l.1 .1M825.3 325l-.2 .1M825.3 320.2l.1 .7M825.3 334.8v.7"/>
<path d="M825.4 329.1h.4l.1-.5 .4-.2-.4 1.3v-.4zM825.4 324h-.8h.2a.36 .36 0 0 0 .5 .4 .36 .36 0 0 0 .2-.6v.2M825.5 326.3v.7M825.5 327.8l-.5 .6-.5-.2M825.5 324.8l.2 .4M825.6 334.8v.7M825.7 325a.42 .42 0 0 0-.7-.2 .42 .42 0 0 0 0 .6v.2a.47 .47 0 0 1 0 .6 .47 .47 0 0 1-.6 0 .47 .47 0 0 1 0-.7l.1-.3a.79 .79 0 0 1 1.2-.4 .79 .79 0 0 1 .1 1.3l-.1-.4M825.7 320.2v.7M825.8 325.3l-.2 .1M825.8 325.1v.5h-.7M825.8 326l-.8 .3M825.8 332.4l2.1-.6v.3l-2.1 .6z"/>
<path d="M825.8 332.4v.3M825.9 324l.2-.1 .1 .4-.3 .9M825.9 329.2v.5l.2-.2M826 334.8v.7M826 325.6l.2-1.3-.4-.6a.56 .56 0 0 1-.5-.7 .56 .56 0 0 1 .8-.4l.3 .1-.3 .7 .2 .9 .2-.6 .3 .3 .4-.1v.6l.2-.1 .4 .7-1.1 .7M826 323.6l.1 .4M826.1 320.2l-.1 .7M826.1 328.9l-.1 .3-.1-.2M826.1 326.6l-.1 1.4M826.1 325.8l.5 .2M826.2 330.7l.1-.1 .2 1-.3-.5-.3 .6zM826.3 327.8l-.5 .4 .1 .4"/>
<path d="M826.3 334.8v.7M826.3 328.4l-.4 .2-.1 .5h-.4l.5 .2M826.3 326.7l-.4 .9M826.4 320.3l-.1 .6M826.4 322.7l-.8 .1-.3 .6M826.5 322.6a.83 .83 0 0 1 1.1 .1 .83 .83 0 0 1 0 1.1l-.4 .8 .3-1.2-.2-.5-.6 .3-.4 1.1-.2-.9zM826.5 323.7a.39 .39 0 0 0 .3 .3 .39 .39 0 0 0 .4-.1M826.5 322.6a.83 .83 0 0 1 1.1 .1 .83 .83 0 0 1 0 1.1l-.4 .8 .3-1.2-.2-.5-.6 .3-.4 1-.2-.8zM826.6 334.8l.1 .6M826.6 325.8a1.44 1.44 0 0 1 2.1 .1l-.4 .8a.94 .94 0 0 1-1.3 .4 .94 .94 0 0 1-.4-1.3zM826.7 323.2l.6-.3 .1 .3-.5 .8-.4-.3zM826.7 327.8l.8-.2-1.5 3.6-.2-.9z"/>
<path d="M826.7 323.4l.2 .1M826.7 327.8l-.9 2.5 .2 .9 .3-.6 .3 1.4-.4-.9-.4 1 .2-.9M826.8 323.9h.1M826.8 326.8l-.2 1 .8-.1 .6-.7M826.8 320.3l-.2 .7M826.9 323.8h.1M826.9 334.7l.2 .7M827.1 323.6l.3 .1M827.1 320.4l-.1 .6M827.2 328.7l.8-.1-.6 1.7 .1 .6-.6-.1zM827.2 323.6v.1M827.2 334.6l.2 .7"/>
<path d="M827.4 324.4l.4 .7M827.4 320.4l-.1 .7M827.4 326.9h.1M827.5 325.3l.8-.5h1.1l-.7 .9zM827.5 327.6l-1.1 2.2v.9M827.6 334.5l.1 .7M827.6 323.4l.6 .4 .6 1-1 .3-.3-.3zM827.6 326.8l-.3 .1M827.7 323.4l.8 1.1M827.7 327.1l-.1 .1M827.8 320.5l-.2 .7M827.9 331.8v.3l-2.1 .6-1.1-.4v-.3"/>
<path d="M827.9 334.5l.2 .6M828 328.7l-.6 1.6 .2 .5-.3 .1-.4-.1 .3-2.1M828.1 320.7l-.2 .6M828.2 334.3l.2 .7M828.2 326.7h.3l-.1 1.9-1.2 .1 .3-1.1zM828.2 326.5l-.1 .4M828.2 325.5l.5 .4M828.3 324.3l.5 .4M828.3 328.6l-1.1 .1M828.4 330l.1 .4M828.5 320.8l-.3 .6M828.5 334.2l.3 .6"/>
<path d="M828.5 326.7v1.3a3.8 3.8 0 0 0-.3 3.2h.1M828.7 329.7l1.1-1-.9 2.4a.42 .42 0 0 1 0 .7 .42 .42 0 0 1-.6-.4zM828.7 325.7a1.33 1.33 0 0 1 1.9-.8 .54 .54 0 0 1 .6 .3 .54 .54 0 0 1-.2 .7 1.22 1.22 0 0 1-1.1 .8 1.22 1.22 0 0 1-1.2-.8M828.7 325.9l-.5 .9a.8 .8 0 0 1-1.1 .2 .8 .8 0 0 1-.3-1 .8 .8 0 0 1 1.1-.4l-.2 .8a.5 .5 0 0 0 .6-.2 .5 .5 0 0 0-.2-.7 .89 .89 0 0 0-1-.1 .89 .89 0 0 0-.5 .9M828.8 327.5v.6M828.8 334.1l.3 .6M828.8 320.9l-.3 .6M829.1 333.9l.3 .6M829.1 321.1l-.3 .6M829.2 326.7h-.9M829.3 330.9l.5 .4M829.3 333.7l.4 .6"/>
<path d="M829.4 324.8h-1.1l-.8 .5M829.4 321.2l-.3 .6M829.6 329.7l.8 .9M829.6 333.6l.4 .5M829.6 326.7l-.7 1.2-.6 2.2 1.3-1.3 .7-.2M829.7 324.8l.8 .2a.5 .5 0 0 1 .6 .1 .5 .5 0 0 1 0 .6l.4 2.9a2.58 2.58 0 0 0-.1 2.7l-2.5-.1 .9-2.5-1.5 1.4 .1-.7a3.4 3.4 0 0 1 1.7-2.9 .91 .91 0 0 1-.9-.7 .91 .91 0 0 1 .5-1zM829.7 324.8a.91 .91 0 0 0-.5 1 .91 .91 0 0 0 .9 .7M829.7 321.5l-.3 .5M829.8 328.7l-.9 2.4a.45 .45 0 0 1 .3 .5 .45 .45 0 0 1-.6 .3 .45 .45 0 0 1-.3-.5l.4-1.6M829.9 333.4l.4 .5M829.9 326.7l-.3 1M830 330.1l.1 .7 .6 .5"/>
<path d="M830 321.6l-.4 .6M830.1 333.1l.4 .6M830.3 325.2l-.3 .3M830.3 321.9l-.4 .5M830.4 332.9l.4 .5M830.6 322.1l-.4 .5M830.6 332.7l.5 .5M830.8 332.5l.5 .4M830.9 322.3l-.5 .5M831 332.2l.6 .4M831.1 326.8v3.4M831.1 322.6l-.5 .5"/>
<path d="M831.1 325.7l.4 2.5-.4 2.3 .3 .8-2.4-.1M831.2 332l.6 .4M831.3 322.9l-.5 .4M831.4 331.7l.6 .4M831.6 331.4l.5 .4M831.6 323.1l-.6 .4M831.7 331.2l.6 .2M831.8 323.4l-.5 .4M831.9 330.9l.6 .3M832 323.7l-.6 .4M832 330.6l.7 .2M832.1 330.3l.7 .2"/>
<path d="M832.2 324l-.6 .3M832.2 329.9l.7 .2M832.3 329.6l.7 .2M832.4 324.3l-.6 .3M832.4 329.3l.6 .2M832.4 329l.7 .1M832.5 328.7h.7M832.5 328.1h.7M832.5 327.8h.7M832.5 324.6l-.6 .3M832.5 328.4h.7M832.7 325l-.7 .2"/>
<path d="M832.8 325.3l-.7 .2M832.9 325.6l-.7 .2M833 326l-.7 .2M833.1 326.3l-.7 .2M833.1 326.7l-.7 .1M833.2 327l-.7 .1M833.2 327.4h-.7M451.1 357.8h43.6M451.1 356l3.6 3.6M464.1 356l3.6 3.6M492.3 355.3h3.6M492.3 355.4l.4 .4v2"/>
<path d="M495.9 354.3h38.9M496.9 354.3v3.5M533.9 354.3v3.5M540 355.7v2.1M540.6 355.3h.1M540.6 355.4l-.5 .4M601.6 355.4l.5 .4v2M639.6 355.3h2.3M640.8 357.8h31.4M641.9 355.4l-.5 .4-.1 2M668.6 356l3.6 3.6M643 367.1h47"/>
<path d="M668.6 365.3l3.6 3.6M670.4 366.7v4M686.4 365.3l3.6 3.6"/>
<circle cx="569.6" cy="289" r="15.8"/>
<circle cx="569.6" cy="289" r="13.8"/>
<circle cx="569.6" cy="289" r="15.1"/>
<circle cx="569.6" cy="289" r="12.1"/>
<circle cx="569.6" cy="289" r="11.7"/>
<circle cx="569.6" cy="289" r="14.4"/>
</g>
<path d="M662.3 159.1v21.6M662.3 195.6v21.6M482.5 243.4l-.9 .6M463.8 380.6h21.6M500.4 380.6h15M530.4 380.6h15M560.4 380.6h15M590.4 380.6h15M620.4 380.6h15M650.4 380.6h21.6" fill="none" stroke="#000" stroke-width=".72"/>
<g fill="#000">
<circle cx="662.3" cy="188.2" r=".36"/>
<circle cx="492.8" cy="380.6" r=".36"/>
<circle cx="522.9" cy="380.6" r=".36"/>
<circle cx="552.9" cy="380.6" r=".36"/>
<circle cx="582.8" cy="380.6" r=".36"/>
<circle cx="612.9" cy="380.6" r=".36"/>
<circle cx="642.9" cy="380.6" r=".36"/>
</g>
<g fill="#fff" stroke="#fff" stroke-width=".38">
<path d="M807.1 333.2l30.8 4.3h-30.8z"/>
<path d="M807.1 333.2h25l5.8 4.3z"/>
<path d="M832.1 318.6h5.8l-5.8 14.6z"/>
<path d="M837.9 318.6v18.9l-5.8-4.3z"/>
<path d="M685.5 269.9v9.8h5.4zM685.5 269.9h5.4v9.8z"/>
<path d="M667.7 359.1v6.6h5.4zM667.7 359.1h5.4v6.6z"/>
<path d="M450.3 299.3v9.9h5.4zM450.3 299.3h5.4v9.9z"/>
<path d="M667.7 308.8v9.4h5.4zM667.7 308.8h5.4v9.4z"/>
<path d="M667.7 221.1v9.5h5.4zM667.7 221.1h5.4v9.5z"/>
<path d="M463.2 305.6v9.4h5.4zM463.2 305.6h5.4v9.4z"/>
<path d="M463.2 253.2v7.1h5.4zM463.2 253.2h5.4v7.1z"/>
</g>
<path d="M1.1 .1v593.1h838.8" fill="none" stroke="#fbfbfb" stroke-width=".38"/>
<g fill="#000" stroke="#000" stroke-width=".38">
<path d="M1.1 14.7l.1 2.5zM1.1 14.7l.1 2.5z"/>
<path d="M25.9 8.9l.5 574v-573.5zM25.9 8.9l.5 574-.5 .5z"/>
<path d="M82.1 6.7l.2 2.5zM82.1 6.7l.2 2.5z"/>
<path d="M132.1 6.7l.1 2.5zM132.1 6.7l.1 2.5z"/>
<path d="M182.1 6.7l.1 2.5zM182.1 6.7l.1 2.5z"/>
<path d="M232.1 6.7l.1 2.5zM232.1 6.7l.1 2.5z"/>
<path d="M282.1 6.7l.1 2.5zM282.1 6.7l.1 2.5z"/>
<path d="M332.1 6.7l.1 2.5zM332.1 6.7l.1 2.5z"/>
<path d="M382.1 6.7l.1 2.5zM382.1 6.7l.1 2.5z"/>
<path d="M432.1 6.7l.1 2.5zM432.1 6.7l.1 2.5z"/>
<path d="M482 6.7l.2 2.5zM482 6.7l.2 2.5z"/>
<path d="M532 6.7l.2 2.5zM532 6.7l.2 2.5z"/>
<path d="M582 6.7l.2 2.5zM582 6.7l.2 2.5z"/>
<path d="M632 6.7l.2 2.5v-2.5zM632 6.7l.2 2.5h-.2z"/>
<path d="M682 6.7l.2 2.5v-2.5zM682 6.7l.2 2.5h-.2z"/>
<path d="M732 6.7l.2 2.5v-2.5zM732 6.7l.2 2.5h-.2z"/>
<path d="M782.1 6.7l.1 2.5zM782.1 6.7l.1 2.5z"/>
<path d="M26.4 9.4h805.5l.5-.5zM25.9 8.9h806.5l-806 .5z"/>
<path d="M23.7 83.2l2.5-.1zM23.7 83.1h2.5z"/>
<path d="M832.1 83.2l2.5-.1zM832.1 83.1h2.5z"/>
<path d="M23.7 133.2l2.5-.1zM23.7 133.1h2.5z"/>
<path d="M832.1 133.2l2.5-.1zM832.1 133.1h2.5z"/>
<path d="M23.7 183.2l2.5-.1zM23.7 183.1h2.5z"/>
<path d="M832.1 183.2l2.5-.1zM832.1 183.1h2.5z"/>
<path d="M23.7 233.3h2.5v-.2zM23.7 233.1h2.5l-2.5 .2z"/>
<path d="M832.1 233.3h2.5v-.2zM832.1 233.1h2.5l-2.5 .2z"/>
<path d="M23.7 283.3h2.5v-.2zM23.7 283.1h2.5l-2.5 .2z"/>
<path d="M832.1 283.3h2.5v-.2zM832.1 283.1h2.5l-2.5 .2z"/>
<path d="M23.7 333.3h2.5v-.2zM23.7 333.1h2.5l-2.5 .2z"/>
<path d="M782.2 333.3h49.9v-.2zM782.2 333.1h49.9l-49.9 .2z"/>
<path d="M832.1 333.3h2.5v-.2zM832.1 333.1h2.5l-2.5 .2z"/>
<path d="M23.7 383.3h2.5v-.2zM23.7 383.1h2.5l-2.5 .2z"/>
<path d="M782.2 399.9l49.9-.2zM782.2 399.7h49.9z"/>
<path d="M782.2 383.3h49.9v-.2zM782.2 383.1h49.9l-49.9 .2z"/>
<path d="M832.1 383.3h2.5v-.2zM832.1 383.1h2.5l-2.5 .2z"/>
<path d="M782.2 416.4h49.9zM782.2 416.6l49.9-.2z"/>
<path d="M782.2 416.6l49.9-.2zM782.2 416.4h49.9z"/>
<path d="M23.7 433.3l2.5-.2zM23.7 433.1h2.5z"/>
<path d="M782.2 433.1h49.9zM782.2 433.3l49.9-.2z"/>
<path d="M782.2 433.1h49.9zM782.2 433.3l49.9-.2z"/>
<path d="M782.2 433.1h49.9zM782.2 433.3l49.9-.2z"/>
<path d="M782.2 433.1h49.9zM782.2 433.3l49.9-.2z"/>
<path d="M832.1 433.3l2.5-.2zM832.1 433.1h2.5z"/>
<path d="M782.2 449.7h49.9zM782.2 449.9l49.9-.2z"/>
<path d="M782.2 466.4h49.9zM782.2 466.6l49.9-.2z"/>
<path d="M782.2 466.4h49.9zM782.2 466.6l49.9-.2z"/>
<path d="M23.7 483.3l2.5-.2zM23.7 483.1h2.5z"/>
<path d="M782.2 498.1h49.9zM782.2 498.2l49.9-.1z"/>
<path d="M782.2 493.1h49.9zM782.2 493.2l49.9-.1z"/>
<path d="M782.2 488.1h49.9zM782.2 488.2l49.9-.1z"/>
<path d="M782.2 483.1h49.9zM782.2 483.3l49.9-.2z"/>
<path d="M832.1 483.3l2.5-.2zM832.1 483.1h2.5z"/>
<path d="M832.1 483.3l2.5-.2zM832.1 483.1h2.5z"/>
<path d="M782.2 518.1h49.9zM782.2 518.2l49.9-.1z"/>
<path d="M782.2 513.1h49.9zM782.2 513.2l49.9-.1z"/>
<path d="M782.2 508.1h49.9zM782.2 508.2l49.9-.1z"/>
<path d="M782.2 503.1h49.9zM782.2 503.2l49.9-.1z"/>
<path d="M23.7 533.3l2.5-.2zM23.7 533.1h2.5z"/>
<path d="M782.2 533.1h49.9zM782.2 533.3l49.9-.2z"/>
<path d="M782.2 533.1h49.9zM782.2 533.3l49.9-.2z"/>
<path d="M782.2 528.1h49.9zM782.2 528.2l49.9-.1z"/>
<path d="M782.2 523.1h49.9zM782.2 523.2l49.9-.1z"/>
<path d="M832.1 533.3l2.5-.2zM832.1 533.1h2.5z"/>
<path d="M832.1 533.3l2.5-.2zM832.1 533.1h2.5z"/>
<path d="M832.1 533.3l2.5-.2zM832.1 533.1h2.5z"/>
<path d="M832.1 533.3l2.5-.2zM832.1 533.1h2.5z"/>
<path d="M25.9 583.4l806-.5h-805.5zM25.9 583.4l806-.5 .5 .5z"/>
<path d="M82.1 583.2l.2 2.5zM82.1 583.2l.2 2.5z"/>
<path d="M132.1 583.2l.1 2.5zM132.1 583.2l.1 2.5z"/>
<path d="M182.1 583.2l.1 2.5zM182.1 583.2l.1 2.5z"/>
<path d="M232.1 583.2l.1 2.5zM232.1 583.2l.1 2.5z"/>
<path d="M282.1 583.2l.1 2.5zM282.1 583.2l.1 2.5z"/>
<path d="M332.1 583.2l.1 2.5zM332.1 583.2l.1 2.5z"/>
<path d="M382.1 583.2l.1 2.5zM382.1 583.2l.1 2.5z"/>
<path d="M432.1 583.2l.1 2.5zM432.1 583.2l.1 2.5z"/>
<path d="M482 583.2l.2 2.5zM482 583.2l.2 2.5z"/>
<path d="M532 583.2l.2 2.5zM532 583.2l.2 2.5z"/>
<path d="M582 583.2l.2 2.5zM582 583.2l.2 2.5z"/>
<path d="M632 583.2l.2 2.5v-2.5zM632 583.2l.2 2.5h-.2z"/>
<path d="M682 583.2l.2 2.5v-2.5zM682 583.2l.2 2.5h-.2z"/>
<path d="M717.6 583.1h60zM717.6 583.2l60-.1z"/>
<path d="M732 583.2l.2 2.5v-2.5zM732 583.2l.2 2.5h-.2z"/>
<path d="M782.1 583.2l.1 2.5zM782.1 583.2l.1 2.5z"/>
<path d="M782.1 583.2l.1 2.5zM782.1 583.2l.1 2.5z"/>
<path d="M792.1 583.2l.1 2.5zM792.1 583.2l.1 2.5z"/>
<path d="M807 583.2l.2 2.5zM807 583.2l.2 2.5z"/>
<path d="M831.9 9.4v573.5l.5 .5zM831.9 9.4l.5-.5v574.5z"/>
<path d="M831.9 583.2l.5 2.5v-2.5zM831.9 583.2l.5 2.5h-.5z"/>
</g>
<path d="M807.1 333.2h25v-14.6h5.8v18.9h-30.8z" fill="none" stroke="#fff" stroke-width=".38"/>
<text font-size="13.4" x="791.3" y="563">A402</text>
<g font-size="7.8">
<text x="211.3" y="403.7">SEZIONE B-B</text>
<text x="485" y="409.7">SEZIONE C-C</text>
</g>
<g font-size="5">
<text x="186.9" y="221" transform="rotate(-90 186.9 221)">137</text>
<text x="672.2" y="230.2" transform="rotate(-90 672.2 230.2)">173</text>
<text x="467.7" y="259.5" transform="rotate(-90 467.7 259.5)">24</text>
<text x="169.2" y="279" transform="rotate(-90 169.2 279)">369</text>
<text x="689.9" y="279" transform="rotate(-90 689.9 279)">369</text>
<text x="186.9" y="286.3" transform="rotate(-90 186.9 286.3)">124</text>
<text x="385.2" y="308.4" transform="rotate(-90 385.2 308.4)">214</text>
<text x="454.7" y="308.4" transform="rotate(-90 454.7 308.4)">214</text>
<text x="467.7" y="314.7" transform="rotate(-90 467.7 314.7)">190</text>
<text x="672.2" y="317.9" transform="rotate(-90 672.2 317.9)">177</text>
<text x="186.9" y="338.2" transform="rotate(-90 186.9 338.2)">90</text>
<text x="191.3" y="349.5" transform="rotate(-90 191.3 349.5)">5</text>
<text x="787.6" y="354.9">Proposta arredo</text>
<text x="186.9" y="365.4" transform="rotate(-90 186.9 365.4)">19</text>
<text x="672.2" y="365.4" transform="rotate(-90 672.2 365.4)">19</text>
<text x="788.7" y="360.9">camera da letto</text>
<text x="794.5" y="366.9">Villa Verde</text>
</g>
<g font-size="2.5">
<text x="51.8" y="8">1</text>
<text x="106.5" y="8">2</text>
<text x="156.5" y="8">3</text>
<text x="206.5" y="8">4</text>
<text x="256.5" y="8">5</text>
<text x="306.5" y="8">6</text>
<text x="356.4" y="8">7</text>
<text x="406.4" y="8">8</text>
<text x="456.4" y="8">9</text>
<text x="505.8" y="8">10</text>
<text x="555.8" y="8">11</text>
<text x="605.7" y="8">12</text>
<text x="655.7" y="8">13</text>
<text x="705.7" y="8">14</text>
<text x="755.7" y="8">15</text>
<text x="804.6" y="8">16</text>
<text x="23.4" y="44.1">A</text>
<text x="833.3" y="46.4">A</text>
<text x="23.4" y="109.1">B</text>
<text x="833.3" y="109.1">B</text>
<text x="23.3" y="159.1">C</text>
<text x="833.2" y="159.1">C</text>
<text x="23.3" y="209.1">D</text>
<text x="833.2" y="209.1">D</text>
<text x="23.4" y="259.1">E</text>
<text x="833.3" y="259.1">E</text>
<text x="23.5" y="309.1">F</text>
<text x="833.4" y="309.1">F</text>
<text x="783" y="326.1">POLITECNICO DI MILANO</text>
<text x="783" y="329.1">SCUOLA DEL DESIGN</text>
<text x="783" y="332.2">C.L. DESIGN DEGLI INTERNI</text>
<text x="783.1" y="335.9">PROGETTO:</text>
<text x="23.3" y="359.1">G</text>
<text x="833.2" y="359.1">G</text>
<text x="783.1" y="385.9">CORSO:</text>
<text x="793.5" y="389.4">STRUMENTI E METODI</text>
<text x="797.3" y="392.4">DEL PROGETTO</text>
<text x="783.1" y="402.6">DOCENTE:</text>
<text x="23.3" y="409">H</text>
<text x="795.7" y="409">MARCO FERRARA</text>
<text x="833.2" y="409">H</text>
<text x="783.1" y="419.3">STUDENTI:</text>
<text x="795.2" y="425.7">ARIANNA PERRONE</text>
<text x="783.1" y="435.9">OGGETTO:</text>
<text x="799.6" y="443.7">Sezione B-B</text>
<text x="799.7" y="440.7">Sezione C-C</text>
<text x="783.1" y="452.6">NOTE:</text>
<text x="23.6" y="459">J</text>
<text x="806.6" y="459">-</text>
<text x="833.5" y="459">J</text>
<text x="783.1" y="469.3">NOME FILE:</text>
<text x="793.2" y="475.5">VV_D_2_CAMERA.dwg</text>
<text x="783" y="486.6">VERS</text>
<text x="823" y="486.6">DATA</text>
<text x="23.4" y="509">K</text>
<text x="833.3" y="509">K</text>
<text x="783.1" y="531.6">A</text>
<text x="813.6" y="531.6">YYYY.MM.DD</text>
<text x="783.1" y="536.1">TAVOLA NO.:</text>
<text x="816.5" y="536.1">000 DI</text>
<text x="826.5" y="536.1">999</text>
<text x="23.5" y="559.1">L</text>
<text x="833.4" y="559.1">L</text>
<text x="783" y="581.5">REV:</text>
<text x="783.1" y="578.6">DATA:</text>
<text x="793.1" y="581.6">A</text>
<text x="793.1" y="578.5">13/06/2017</text>
<text x="808.1" y="578.5">SCALA:</text>
<text x="808.1" y="581.6">FORMATO:</text>
<text x="822.7" y="578.5">1:20</text>
<text x="824.6" y="581.6">A1</text>
<text x="20.7" y="583.4" transform="rotate(-90 20.7 583.4)">DIRECTORY: /USERS/ARIANNAPERRONE/DESKTOP/STRUMENTI E METODI/CONSEGNA 2:3 - ARREDO, AMBIENTE/VV-D_2_CAMERA/VV_D_2_CAMERA.DWG| PLOTTED ON: 6/12/2017 12:35:30 PM | BY USER: ARIANNA PERRONE</text>
<text x="50" y="586.5">1</text>
<text x="106.5" y="586.5">2</text>
<text x="156.5" y="586.5">3</text>
<text x="206.5" y="586.5">4</text>
<text x="256.5" y="586.5">5</text>
<text x="306.5" y="586.5">6</text>
<text x="356.4" y="586.5">7</text>
<text x="406.4" y="586.5">8</text>
<text x="456.4" y="586.5">9</text>
<text x="505.8" y="586.5">10</text>
<text x="555.8" y="586.5">11</text>
<text x="605.7" y="586.5">12</text>
<text x="655.7" y="586.5">13</text>
<text x="705.7" y="586.5">14</text>
<text x="755.7" y="586.5">15</text>
<text x="782.6" y="585.7">0</text>
<text x="792.6" y="585.7">0.5m</text>
<text x="807.6" y="585.7">1.25m</text>
<text x="826.1" y="585.7">2.5m</text>
</g>
</svg>
